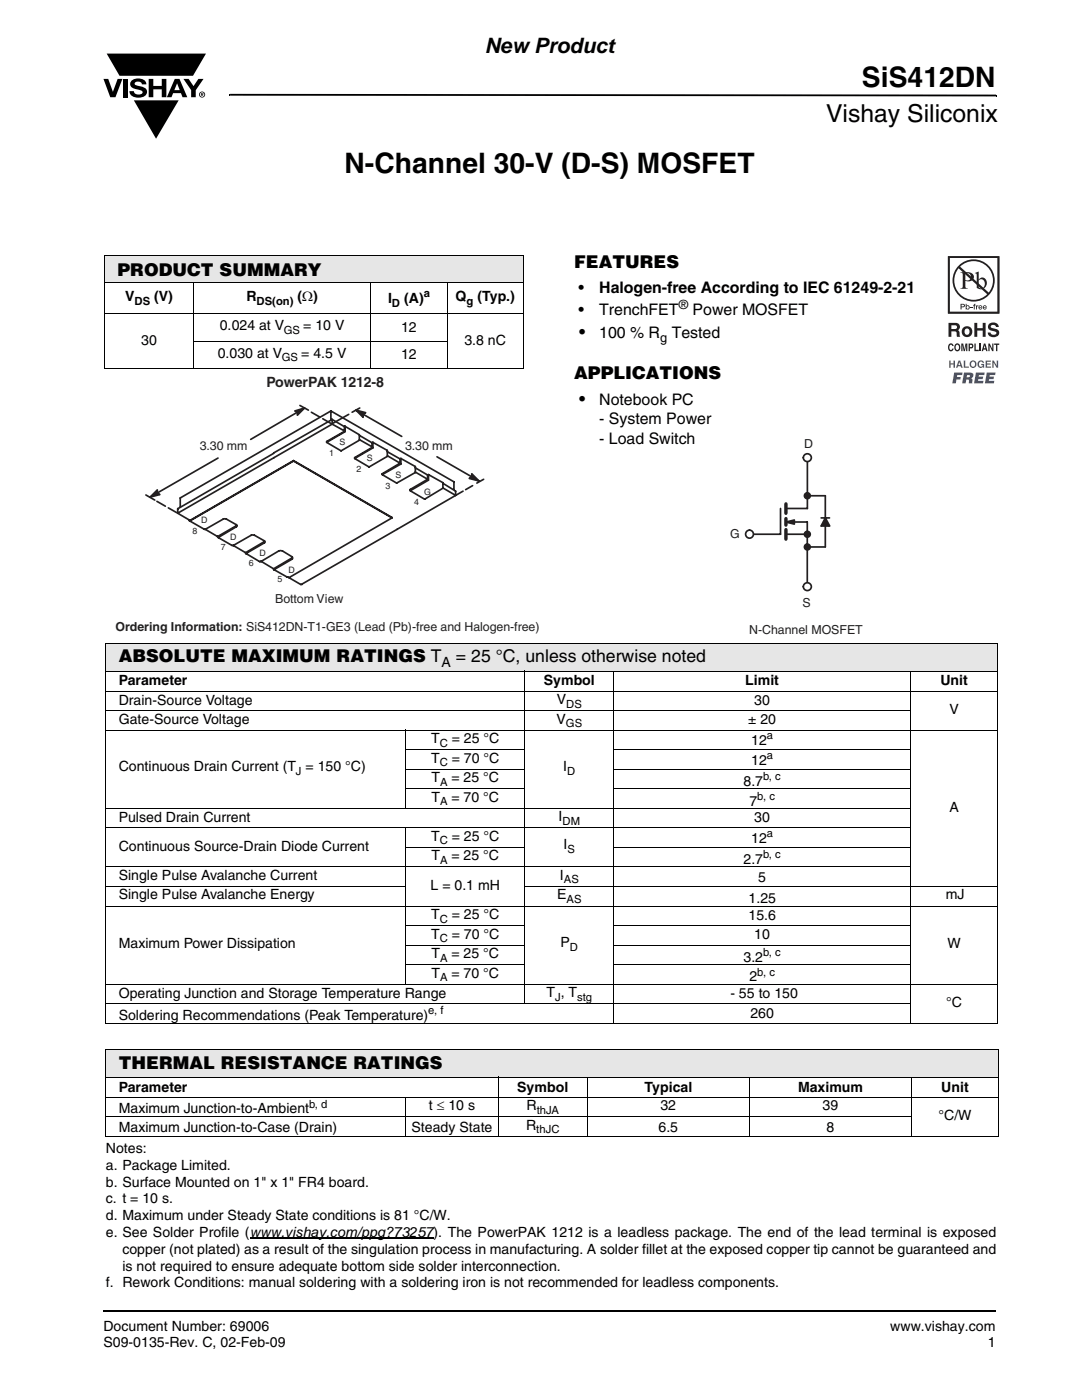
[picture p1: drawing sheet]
<svg xmlns="http://www.w3.org/2000/svg" width="216mm" height="279mm" viewBox="0 0 216 279" stroke-linecap="round" stroke-linejoin="round" font-family="sans-serif">
<g fill="#000">
<path d="M20.6 15.7h1l.9 2.6 1-2.6h.9l-1.4 3.7h-1zM24.6 15.7h.9v3.7h-.9zM26.3 16.1a2.09 2.09 0 0 1 2.8 .3l.1 .4h-.9a.79 .79 0 0 0-.7-.5 .79 .79 0 0 0-.7 .4l.2 .3 1 .3a1.09 1.09 0 0 1 1.2 1 1.09 1.09 0 0 1-1.1 1.1 1.74 1.74 0 0 1-2.4-1.2h.9a.96 .96 0 0 0 .8 .7 .96 .96 0 0 0 1-.5 1.31 1.31 0 0 0-1.3-.6 1.05 1.05 0 0 1-1.1-.5 1.05 1.05 0 0 1 .2-1.2zM29.7 15.7h.9v1.5h1.7v-1.5h.9v3.7h-.9v-1.6h-1.7v1.6h-.9zM36.6 15.7h1l1 1.5 1-1.5h1l-1.5 2.3v1.4h-1v-1.4zM21.3 10.7h19.8l-2.6 4.4h-3.8h-10.9zM45.7 18.7h.2v.4h-.2zM45.9 18.7l152.9 .2v.3l-152.9-.1zM198.8 18.9h.1v.3h-.1zM26.7 20h8.9l-4.5 7.7zM20.5 261.5h.1v.4h-.1z"/>
<path d="M35.3 16.6l.6 1.4h-1.1zM34.9 15.7l-1.6 3.7h.9l.3-.8h1.6l.3 .8h1l-1.6-3.7z"/>
<path d="M40.2 18.6l.2 .1v.1h-.2zM40.1 18.5v.7h.1v-.3l.4 .3-.2-.3 .2-.2-.1-.1z"/>
<path d="M39.9 18.9a.46 .46 0 0 1 .9 0 .46 .46 0 0 1-.9 0zM39.7 18.9a.61 .61 0 0 0 1.2 0 .61 .61 0 0 0-1.2 0z"/>
</g>
<path d="M20.6 261.7h178.2" fill="none" stroke="#000" stroke-width=".36"/>
<path d="M20.9 50.9h83.5v5.5h-83.5z" fill="#e6e6e6"/>
<path d="M20.8 50.9h83.7M20.8 56.4h83.7M20.9 51v22.4M38.6 56.3v17.3M74 56.3v17.3M89.2 56.3v17.3M104.4 51v22.4M20.8 62.6h83.7M20.8 73.5h83.7M38.5 68.1h50.8" fill="none" stroke="#000" stroke-width=".2"/>
<path d="M145.7 87.2h27.1v39.4h-27.1z" fill="#fff"/>
<path d="M161.1 92.1v9.4h-4.3M156.8 106.6h4.3M156.9 104.2h4.2v12.1" fill="none" stroke="#231f20" stroke-width=".34"/>
<path d="M156.8 100.6v1.8" fill="none" stroke="#231f20" stroke-width=".68"/>
<path d="M156.9 104.2l1.6-.4v.8z" fill="#231f20"/>
<path d="M161.1 98.9h3.6M155.7 101.5v5.1h-5.6M156.9 104.2l1.6-.4v.8l-1.5-.4M161.1 109.2h3.6" fill="none" stroke="#231f20" stroke-width=".34"/>
<path d="M156.8 103.5v1.3M156.8 105.7v1.9" fill="none" stroke="#231f20" stroke-width=".68"/>
<circle cx="149.6" cy="106.6" r=".79" fill="#fff"/>
<g fill="none" stroke="#231f20" stroke-width=".34">
<path d="M164.7 98.9v10.3M163.8 103.4h1.7M164.7 103.4l-.9 1.6"/>
<circle cx="149.6" cy="106.6" r=".79"/>
</g>
<path d="M164.7 103.4l.9 1.6h-1.7z" fill="#231f20"/>
<path d="M164.7 103.4l.9 1.6h-1.7" fill="none" stroke="#231f20" stroke-width=".34"/>
<circle cx="161.1" cy="91.3" r=".79" fill="#fff"/>
<circle cx="161.1" cy="91.3" r=".79" fill="none" stroke="#231f20" stroke-width=".34"/>
<circle cx="161.1" cy="117.1" r=".79" fill="#fff"/>
<circle cx="161.1" cy="117.1" r=".79" fill="none" stroke="#231f20" stroke-width=".34"/>
<circle cx="161.1" cy="98.9" r=".58" fill="#231f20"/>
<circle cx="161.1" cy="98.9" r=".58" fill="none" stroke="#231f20" stroke-width=".34"/>
<circle cx="161.1" cy="106.6" r=".58" fill="#231f20"/>
<circle cx="161.1" cy="106.6" r=".58" fill="none" stroke="#231f20" stroke-width=".34"/>
<circle cx="161.1" cy="109.2" r=".58" fill="#231f20"/>
<circle cx="161.1" cy="109.2" r=".58" fill="none" stroke="#231f20" stroke-width=".34"/>
<path d="M23.1 74.8h84.6v51.8h-84.6z" fill="#fff"/>
<g fill="none" stroke="#231f20" stroke-width=".34">
<path d="M54.6 90.5l-19.1 11v.9M58.6 92l-20.7 11.9-.2-.1M58.6 92l19.6 11.4-20.6 11.9M58.6 91.9l19.6 11.5M58.6 91.9v.1M58.6 91.9l-20.7 12-2.4-1.5M65.2 88.3l3.6-2.1v-1.1l2.9 1.7v1.1l-3.6 2.1zM66 82v1.9M66 82l-30 17.4v1.8M66 82l24.6 14.2v1.4M66.3 83.7v.9M66.3 83.7l2.4 1.5"/>
<path d="M66.3 83.7l-11.7 6.7M66.3 84.6l-30.8 17.8M66.3 84.6l2.4 1.4M68.8 85.1l-.1 1-3.5 2v.2M70.8 91.5l3.6-2.1v-1.1l2.9 1.6v1.2l-3.7 2.1zM71.8 86.9l2.4 1.5M71.8 87.8l2.5 1.4M74.4 88.3l-.2 .1v.9l-3.4 2v.2M76.3 94.7l3.7-2.1v-1.1l2.9 1.6v1.2l-3.8 2.1zM77.3 90.1l2.5 1.5M77.4 91l2.4 1.4M79.8 92.4l-3.5 2.2v.1"/>
<path d="M80 91.5l-.2 .1v.8M81.9 97.9l3.6-2.1v-1.1l2.9 1.6v1.1l-3.7 2.2zM82.9 93.4l2.4 1.4M82.9 94.2l2.4 1.5M85.3 95.7l-3.4 2v.2M85.5 94.7l-.2 .1v.9M87.2 91.2l8.4 4.8M88.5 96.5l2.4 1.5v.9M88.5 97.4l2.4 1.5M90.9 98.9l-30.6 17.7M37.8 103.9l3.2 1.7M41 105.6l3.9-2.1 2.4 1.3-.2 .3-3.5 2.2-.2-.2"/>
<path d="M41 105.6l2.4 1.5M43.5 107.3l2.8 1.6h.3M46.6 108.9l2.4 1.4M47.2 104.9l-3.8 2.2M49 110.3l.1 .2M49.1 110.5l2.7 1.6h.3l3.8-2.2 .5 .1 1.9 1.1v.5l-3.6 2.1M52.1 112l2.5 1.5M52.7 107.9l-2.3-1.2-3.8 2.2M52.7 108.1l-3.7 2.2M52.8 107.9v.4l-3.7 2.2M54.6 113.5l.1 .2M54.7 113.7l5.3 2.9h.3"/>
<path d="M58.3 111.3l-3.7 2.2"/>
</g>
<path d="M94.1 94.6l1.5 1.4-2-.5 .5-.4z" fill="#231f20"/>
<path d="M71 81.9l9.2 5.2M94.1 94.6l1.5 1.4-2-.5 .5-.4zM96.5 95.7l-1.3 .7" fill="none" stroke="#231f20" stroke-width=".34"/>
<path d="M71 81.9l2 .5-.5 .3v.6z" fill="#231f20"/>
<path d="M29.1 98.8l1.8 1M59.8 80.9l1.7 1M60.8 81.4l-10.8 6.3M71 81.9l2 .5-.5 .3v.6z" fill="none" stroke="#231f20" stroke-width=".34"/>
<path d="M62.1 82.3l4.2 2.3" fill="none" stroke="#231f20" stroke-width=".34" stroke-dasharray="1.9 .7"/>
<path d="M58.8 82l2-.6-1.5 1.5v-.6z" fill="#231f20"/>
<path d="M43.5 91.4l-13.5 7.8M58.8 82l2-.6-1.5 1.5v-.6z" fill="none" stroke="#231f20" stroke-width=".34"/>
<path d="M30 99.2l1.4-1.4v.6l.5 .3z" fill="#231f20"/>
<path d="M30 99.2l1.4-1.4v.6l.5 .3zM71.8 81.4l-1.5 .9" fill="none" stroke="#231f20" stroke-width=".34"/>
<path d="M94.3 96.9l-3.4 2" fill="none" stroke="#231f20" stroke-width=".34" stroke-dasharray="1.6 .6"/>
<path d="M69.6 82.7l-3.3 1.9" fill="none" stroke="#231f20" stroke-width=".34" stroke-dasharray="3.7 1.4"/>
<path d="M31.3 100.1l4.2 2.3" fill="none" stroke="#231f20" stroke-width=".34" stroke-dasharray="1.9 .7"/>
<path d="M49.8 247.2h36.7" fill="none" stroke="#000" stroke-width=".21"/>
<g fill="#e6e6e6">
<path d="M21.1 128.4h178v5.5h-178z"/>
<path d="M21.1 209.5h178.1v5.5h-178.1z"/>
</g>
<g fill="none" stroke="#000" stroke-width=".2">
<path d="M21 128.4h178.2M21 133.9h101.4M21 137.9h178.2M21.1 128.5v75.6M104.7 133.8v66.6M122.5 133.8v70.5M122.6 133.9h59M181.7 133.8v70.5M181.8 133.9h17.4M199.1 128.5v75.6M21 141.8h160.8M21 145.7h178.2"/>
<path d="M80.9 149.6h23.9M80.9 153.5h23.9M80.9 157.4h23.9M81 145.6v15.8M122.4 149.6h59.4M122.4 153.5h59.4M122.4 157.4h59.4M21 161.3h160.8M21 165.2h160.8M21 173h160.8M21 176.9h60M80.9 169.1h23.9"/>
<path d="M81 165.1v31.4M104.6 176.9h94.6M122.4 169.1h59.4M21 180.8h178.2M21 196.4h178.2M80.9 184.7h23.9M80.9 188.6h23.9M80.9 192.5h23.9M122.4 184.7h59.4M122.4 188.6h59.4M122.4 192.5h59.4M21 200.3h160.8"/>
<path d="M21 204.2h178.2M21 209.5h178.3M21 215h96.1M21 219h178.3M21.1 209.6v17.1M81 218.9v8M99.4 214.9v12M117.2 214.9v12M117.3 215h64.5M149.5 214.9v12M181.9 214.9v12M182 215h17.3"/>
<path d="M199.2 209.6v17.1M21 222.9h161M21 226.8h178.3"/>
</g>
<g fill="#fff">
<path d="M187.1 50h12.8v28.2h-12.8z"/>
<path d="M189.1 51.1h10.3v25.4h-10.3z"/>
</g>
<path d="M189.5 51.5h9.6v10.7h-9.6zM189.1 51.1v11.5h10.3v-11.5z" fill="#201d1e"/>
<g fill="#3853a3">
<path d="M189.4 72h.3v.5h.6v-.5h.3v1.4h-.3v-.6h-.6v.6h-.3z"/>
<path d="M192.3 72h.3v1.1h.7v.3h-1z"/>
<path d="M195.2 72.2a.68 .68 0 0 1 1.2 .2l-.8-.2a.55 .55 0 0 0-.2 .6 .55 .55 0 0 0 .4 .4l.3-.3h-.3v-.3h.6v.8h-.2l-.1-.2a.71 .71 0 0 1-1 0 .71 .71 0 0 1 .1-1z"/>
<path d="M196.7 72h1v.2h-.7v.3h.7v.3h-.7v.3h.8v.3h-1.1z"/>
<path d="M198 72h.3l.6 1v-1h.3v1.4h-.3l-.6-1v1h-.3z"/>
<path d="M190.4 74.3h1.7l-.1 .6h-1l-.1 .3h.8l-.1 .5h-.7l-.2 .8h-.7z"/>
<path d="M194.7 74.3h1.8l-.1 .6h-1l-.1 .3h.9l-.1 .5h-.9l-.1 .3h1.1v.5h-1.8z"/>
<path d="M196.9 74.3h1.8l-.1 .6h-1.1v.3h.9l-.1 .5h-.9l-.1 .3h1.1l-.1 .5h-1.8z"/>
<path d="M191.4 72.3l-.2 .6h.4zM191.3 72h.3l.5 1.4h-.3l-.1-.3h-.5l-.1 .3h-.4z"/>
<path d="M193.7 72.7a.47 .47 0 0 0 .9 0 .47 .47 0 0 0-.9 0zM193.4 72.7a.75 .75 0 0 1 1.5 0 .75 .75 0 0 1-1.5 0z"/>
<path d="M193 74.9l-.1 .4 .6-.1-.1-.3zM192.4 74.3l1.7 .2a.63 .63 0 0 1-.3 1l.2 .2v.8h-.7l.1-.6-.4-.1h-.2l-.1 .7h-.7z"/>
</g>
<g fill="#231f20">
<path d="M194.4 64.4h.6v1.1h1.1v-1.1h.6v2.8h-.6v-1.2h-1.1v1.2h-.6z"/>
<path d="M197.4 64.6a1.15 1.15 0 0 1 1.9 .7h-.6v-.2a.68 .68 0 0 0-.9-.1l-.1 .3 .3 .2a1.29 1.29 0 0 1 1.4 .9 1.17 1.17 0 0 1-1.2 .9 1.17 1.17 0 0 1-1.1-.9h.6v.1a.67 .67 0 0 0 1.1 0l-.2-.3-.6-.2a.82 .82 0 0 1-.8-.5 .82 .82 0 0 1 .2-.9z"/>
<path d="M189.3 68.7l.4-.2 .3 .1 .3 .5-.7-.3a.66 .66 0 0 0 .1 1l.3-.2h.3a.54 .54 0 0 1-.5 .5 .54 .54 0 0 1-.6-.4z"/>
<path d="M191.8 68.6h.4l.2 1.2 .2-1.2h.4v1.5h-.2v-1.3l-.3 1.3h-.2l-.2-1.3v1.3h-.3z"/>
<path d="M194.4 68.6h.3v1.2h.6v.3h-.9z"/>
<path d="M195.5 68.6h.2v1.5h-.2z"/>
<path d="M197.2 68.6h.3l.5 1v-1h.2v1.5h-.2l-.5-1.1v1.1h-.3z"/>
<path d="M198.4 68.6h1v.2h-.4v1.3h-.3v-1.3h-.3z"/>
<path d="M193.6 61.2h.5v.2h-.5z"/>
<path d="M194.4 60.7l.3-.1-.2 .3h.1v.2h-.1v.7h-.2v-.7h-.1z"/>
<path d="M194.8 60.9h.1v.2l.3-.2v.2l-.2 .1-.1 .6h-.1z"/>
<path d="M189.8 64.9v.8l1-.1a.39 .39 0 0 0 0-.6zM189.3 64.4h1.4a.79 .79 0 0 1 .8 .5 .79 .79 0 0 1-.1 .8l-.3 .2a.98 .98 0 0 1 .4 1.2l.1 .1h-.6l-.3-1-.9-.1v1.1h-.5z"/>
<path d="M192.7 65.6a.63 .63 0 0 0-.2 .8 .63 .63 0 0 0 .7 .4 .63 .63 0 0 0 .2-.8 .63 .63 0 0 0-.7-.4zM191.9 66.2a1.1 1.1 0 0 1 2.2 0 1.1 1.1 0 0 1-2.2 0z"/>
<path d="M190.9 68.8a.64 .64 0 0 0 .1 1.1l.2-.1a.64 .64 0 0 0-.2-1zM190.7 68.7l.2-.2a.56 .56 0 0 1 .6 .4 .82 .82 0 0 1-.5 1.2h-.1a.89 .89 0 0 1-.2-1.4z"/>
<path d="M193.5 68.8v.5l.4-.1v-.3zM193.3 68.6h.5a.5 .5 0 0 1 .4 .5 .5 .5 0 0 1-.4 .4h-.3v.6h-.2z"/>
<path d="M196.5 68.9l-.2 .6h.3zM196.3 68.6h.3l.5 1.5h-.3l-.1-.3h-.5v.3h-.3z"/>
<path d="M189.5 51.5h9.6v10.7h-9.6zM189.1 51.1v11.5h10.3v-11.5z"/>
<path d="M191.9 60.8v.4l.4-.1v-.3zM191.7 60.6l.7 .1 .1 .3-.1 .3h-.5v.5h-.2z"/>
<path d="M192.8 61.3a.3 .3 0 0 0 .6 0 .3 .3 0 0 0-.6 0zM192.7 60.6h.2v.4a.38 .38 0 0 1 .5 .1 .38 .38 0 0 1 0 .5 .38 .38 0 0 1-.5 0l-.2 .2z"/>
<path d="M195.5 61.1l-.1 .2h.4l-.2-.2zM195.4 61h.4l.2 .4h-.6l.1 .2 .5-.1a.42 .42 0 0 1-.7 .2 .42 .42 0 0 1 .1-.7z"/>
<path d="M196.4 61.1l-.1 .2h.4l-.2-.2zM196.3 61h.4l.2 .4h-.6v.2l.6-.1a.42 .42 0 0 1-.7 .2 .42 .42 0 0 1 .1-.7z"/>
<path d="M192.6 54.6v1.3a.75 .75 0 0 0 1.1-.7 .75 .75 0 0 0-1.1-.6zM191.6 54.3a2.81 2.81 0 0 1 2.5 .4 .97 .97 0 0 1-.1 1.2 .97 .97 0 0 1-1.1 .2l-.3-.1v1.1l.1 .3 .4 .2h-1.5l.3-.1 .2-.4v-2.3v-.2z"/>
<path d="M195.3 56v1.3l.2 .2a.72 .72 0 0 0 .8-.1 .72 .72 0 0 0 .2-.8 .72 .72 0 0 0-.3-.8 .72 .72 0 0 0-.9 .2zM194.5 54.5l.8-.3v1.6a.89 .89 0 0 1 1.1-.4 .89 .89 0 0 1 .5 1.1 1.23 1.23 0 0 1-.7 1.1 1.23 1.23 0 0 1-1.3-.2v-2.6z"/>
<path d="M191.6 53.2a3.9 3.9 0 0 1 5.3-.1 3.9 3.9 0 0 1 .4 5.3zM191.3 53.5l5.7 5.2a3.9 3.9 0 0 1-5.3 .1 3.9 3.9 0 0 1-.4-5.3zM190.1 56a4.2 4.2 0 0 0 8.4 0 4.2 4.2 0 0 0-8.4 0z"/>
</g>
<g font-size="5.6">
<text x="172" y="17.4">SiS412DN</text>
<text x="68.7" y="34.5">N-Channel 30-V (D-S) MOSFET</text>
</g>
<text font-size="4.9" x="164.8" y="24.4">Vishay Siliconix</text>
<text font-size="4.2" x="96.7" y="10.5">New Product</text>
<g font-size="3.5">
<text x="114.6" y="53.5">FEATURES</text>
<text x="23.5" y="55">PRODUCT SUMMARY</text>
<text x="115.5" y="67.4">•</text>
<text x="114.6" y="75.5">APPLICATIONS</text>
<text x="115.5" y="80.8">•</text>
<text x="23.7" y="132.2">ABSOLUTE MAXIMUM RATINGS T</text>
<text x="91" y="132.2">= 25 °C, unless otherwise noted</text>
<text x="23.7" y="213.4">THERMAL RESISTANCE RATINGS</text>
</g>
<g font-size="3.2">
<text x="115.4" y="58.5">•</text>
<text x="119.6" y="58.5">Halogen-free According to IEC 61249-2-21</text>
<text x="115.4" y="62.9">•</text>
<text x="119.6" y="62.9">TrenchFET</text>
<text x="138.2" y="62.9">Power MOSFET</text>
<text x="119.6" y="67.4">100 % R</text>
<text x="134" y="67.4">Tested</text>
<text x="119.6" y="80.8">Notebook PC</text>
<text x="119.6" y="84.7">- System Power</text>
<text x="119.6" y="88.6">- Load Switch</text>
</g>
<g font-size="2.8">
<text x="25" y="60.1">V</text>
<text x="30.8" y="60.1">(V)</text>
<text x="43.9" y="65.9">0.024 at V</text>
<text x="49.2" y="60.1">R</text>
<text x="59.4" y="60.1">(Ω)</text>
<text x="60.5" y="65.9">= 10 V</text>
<text x="77.4" y="60.5">I</text>
<text x="80.6" y="60.5">(A)</text>
<text x="90.9" y="60.1">Q</text>
<text x="95.3" y="60.1">(Typ.)</text>
<text x="28.2" y="68.9">30</text>
<text x="43.5" y="71.4">0.030 at V</text>
<text x="60.1" y="71.4">= 4.5 V</text>
<text x="80" y="66.2">12</text>
<text x="80" y="71.6">12</text>
<text x="92.7" y="68.9">3.8 nC</text>
<text x="23.7" y="136.7">Parameter</text>
<text x="88.1" y="133.1">A</text>
<text x="108.5" y="136.7">Symbol</text>
<text x="148.7" y="136.7">Limit</text>
<text x="187.6" y="136.7">Unit</text>
<text x="23.7" y="140.7">Drain-Source Voltage</text>
<text x="111.1" y="140.5">V</text>
<text x="150.5" y="140.7">30</text>
<text x="189.4" y="142.5">V</text>
<text x="23.7" y="144.6">Gate-Source Voltage</text>
<text x="86" y="148.3">T</text>
<text x="90.1" y="148.3">= 25 °C</text>
<text x="111" y="144.4">V</text>
<text x="149.3" y="144.4">± 20</text>
<text x="149.9" y="148.7">12</text>
<text x="23.7" y="153.9">Continuous Drain Current (T = 150 °C)</text>
<text x="86" y="152.2">T</text>
<text x="90.1" y="152.2">= 70 °C</text>
<text x="112.4" y="153.9">I</text>
<text x="149.9" y="152.6">12</text>
<text x="86.1" y="156.1">T</text>
<text x="86.1" y="160">T</text>
<text x="90.1" y="156.1">= 25 °C</text>
<text x="90.1" y="160">= 70 °C</text>
<text x="148.4" y="156.8">8.7</text>
<text x="149.5" y="160.8">7</text>
<text x="189.4" y="162">A</text>
<text x="23.7" y="164.1">Pulsed Drain Current</text>
<text x="86" y="167.8">T</text>
<text x="90.1" y="167.8">= 25 °C</text>
<text x="111.5" y="163.9">I</text>
<text x="150.5" y="164.1">30</text>
<text x="23.7" y="169.8">Continuous Source-Drain Diode Current</text>
<text x="86.1" y="171.7">T</text>
<text x="90.1" y="171.7">= 25 °C</text>
<text x="112.5" y="169.5">I</text>
<text x="148.4" y="172.5">2.7</text>
<text x="149.9" y="168.2">12</text>
<text x="23.7" y="175.6">Single Pulse Avalanche Current</text>
<text x="23.7" y="179.5">Single Pulse Avalanche Energy</text>
<text x="85.9" y="177.6">L = 0.1 mH</text>
<text x="111.2" y="179.5">E</text>
<text x="111.7" y="175.6">I</text>
<text x="151.3" y="176">5</text>
<text x="188.7" y="179.5">mJ</text>
<text x="86" y="183.4">T</text>
<text x="90.1" y="183.4">= 25 °C</text>
<text x="149.4" y="180.3">1.25</text>
<text x="149.4" y="183.6">15.6</text>
<text x="23.7" y="189.3">Maximum Power Dissipation</text>
<text x="86" y="187.3">T</text>
<text x="86.1" y="191.2">T</text>
<text x="90.1" y="191.2">= 25 °C</text>
<text x="90.1" y="187.3">= 70 °C</text>
<text x="111.8" y="189">P</text>
<text x="148.4" y="192">3.2</text>
<text x="150.5" y="187.5">10</text>
<text x="189.1" y="189.3">W</text>
<text x="86.1" y="195.1">T</text>
<text x="90.1" y="195.1">= 70 °C</text>
<text x="149.5" y="195.9">2</text>
<text x="23.7" y="203.5">Soldering Recommendations (Peak Temperature)</text>
<text x="23.7" y="199.2">Operating Junction and Storage Temperature Range</text>
<text x="109" y="199">T , T</text>
<text x="145.7" y="199.2">- 55 to 150</text>
<text x="149.7" y="203.1">260</text>
<text x="188.8" y="201">°C</text>
<text x="23.7" y="218">Parameter</text>
<text x="85.6" y="221.6">t ≤ 10 s</text>
<text x="103.2" y="218">Symbol</text>
<text x="105.1" y="221.6">R</text>
<text x="128.6" y="218">Typical</text>
<text x="131.8" y="221.6">32</text>
<text x="159.2" y="218">Maximum</text>
<text x="164.1" y="221.6">39</text>
<text x="187.8" y="218">Unit</text>
<text x="23.7" y="225.8">Maximum Junction-to-Case (Drain)</text>
<text x="23.7" y="222.2">Maximum Junction-to-Ambient</text>
<text x="82.1" y="225.8">Steady State</text>
<text x="105" y="225.5">R</text>
<text x="131.4" y="225.8">6.5</text>
<text x="164.9" y="225.8">8</text>
<text x="187.3" y="223.6">°C/W</text>
<text x="21.1" y="230.1">Notes:</text>
<text x="21.1" y="233.4">a. Package Limited.</text>
<text x="21.1" y="236.8">b. Surface Mounted on 1&quot; x 1&quot; FR4 board.</text>
<text x="21.1" y="240.2">c. t = 10 s.</text>
<text x="21.1" y="243.5">d. Maximum under Steady State conditions is 81 °C/W.</text>
<text x="21.1" y="246.9">e. See Solder Profile (www.vishay.com/ppg?73257). The PowerPAK 1212 is a leadless package. The end of the lead terminal is exposed</text>
<text x="24.4" y="250.2">copper (not plated) as a result of the singulation process in manufacturing. A solder fillet at the exposed copper tip cannot be guaranteed and</text>
<text x="21.1" y="256.9">f. Rework Conditions: manual soldering with a soldering iron is not recommended for leadless components.</text>
<text x="24.4" y="253.6">is not required to ensure adequate bottom side solder interconnection.</text>
<text x="20.6" y="265.6">Document Number: 69006</text>
<text x="20.6" y="268.8">S09-0135-Rev. C, 02-Feb-09</text>
<text x="177.7" y="265.6">www.vishay.com</text>
<text x="197.1" y="268.8">1</text>
</g>
<text font-size="2.8" fill="#231f20" x="53.2" y="77.2">PowerPAK 1212-8</text>
<g font-size="2.5">
<text x="135.4" y="61.7">®</text>
<text x="131.7" y="68.2">g</text>
</g>
<g font-size="2.5" fill="#231f20">
<text x="39.9" y="89.7">3.30 mm</text>
<text x="80.8" y="89.8">3.30 mm</text>
<text x="160.5" y="89.4">D</text>
<text x="145.7" y="107.5">G</text>
<text x="23.1" y="125.9">Ordering Information: SiS412DN-T1-GE3 (Lead (Pb)-free and Halogen-free)</text>
<text x="54.9" y="120.4">Bottom View</text>
<text x="160.1" y="121">S</text>
<text x="149.5" y="126.5">N-Channel MOSFET</text>
</g>
<g font-size="2.2">
<text x="84.5" y="59.3">a</text>
<text x="26.8" y="60.8">DS</text>
<text x="51.2" y="60.8">DS(on)</text>
<text x="78.2" y="61.2">D</text>
<text x="93.1" y="60.8">g</text>
<text x="56.6" y="66.6">GS</text>
<text x="56.2" y="72.1">GS</text>
<text x="113" y="141.2">DS</text>
<text x="87.7" y="149">C</text>
<text x="112.9" y="145.1">GS</text>
<text x="153" y="147.6">a</text>
<text x="59.1" y="154.6">J</text>
<text x="87.7" y="152.9">C</text>
<text x="113.2" y="154.6">D</text>
<text x="152.3" y="155.7">b, c</text>
<text x="153" y="151.5">a</text>
<text x="87.8" y="156.8">A</text>
<text x="87.8" y="160.7">A</text>
<text x="151.1" y="159.6">b, c</text>
<text x="112.2" y="164.6">DM</text>
<text x="153" y="167.1">a</text>
<text x="87.7" y="168.5">C</text>
<text x="87.8" y="172.4">A</text>
<text x="113.2" y="170.2">S</text>
<text x="152.3" y="171.3">b, c</text>
<text x="112.5" y="176.3">AS</text>
<text x="87.7" y="184.1">C</text>
<text x="113.1" y="180.2">AS</text>
<text x="87.7" y="188">C</text>
<text x="87.8" y="191.9">A</text>
<text x="113.7" y="189.7">D</text>
<text x="152.3" y="190.8">b, c</text>
<text x="87.8" y="195.8">A</text>
<text x="151.1" y="194.7">b, c</text>
<text x="85.4" y="202.4">e, f</text>
<text x="110.7" y="199.7">J</text>
<text x="115.2" y="199.7">stg</text>
<text x="61.7" y="221">b, d</text>
<text x="107" y="226.2">thJC</text>
<text x="107.1" y="222.3">thJA</text>
</g>
<g font-size="1.8" fill="#231f20">
<text x="67.7" y="88.9">S</text>
<text x="65.7" y="91.1">1</text>
<text x="71.1" y="94.1">2</text>
<text x="73.2" y="92">S</text>
<text x="78.9" y="95.4">S</text>
<text x="76.9" y="97.5">3</text>
<text x="82.6" y="100.8">4</text>
<text x="84.7" y="98.7">G</text>
<text x="38.4" y="106.7">8</text>
<text x="40.1" y="104.3">D</text>
<text x="46" y="107.7">D</text>
<text x="44.1" y="109.7">7</text>
<text x="49.7" y="112.9">6</text>
<text x="51.8" y="111">D</text>
<text x="55.4" y="116.1">5</text>
<text x="57.6" y="114.4">D</text>
</g>
</svg>
